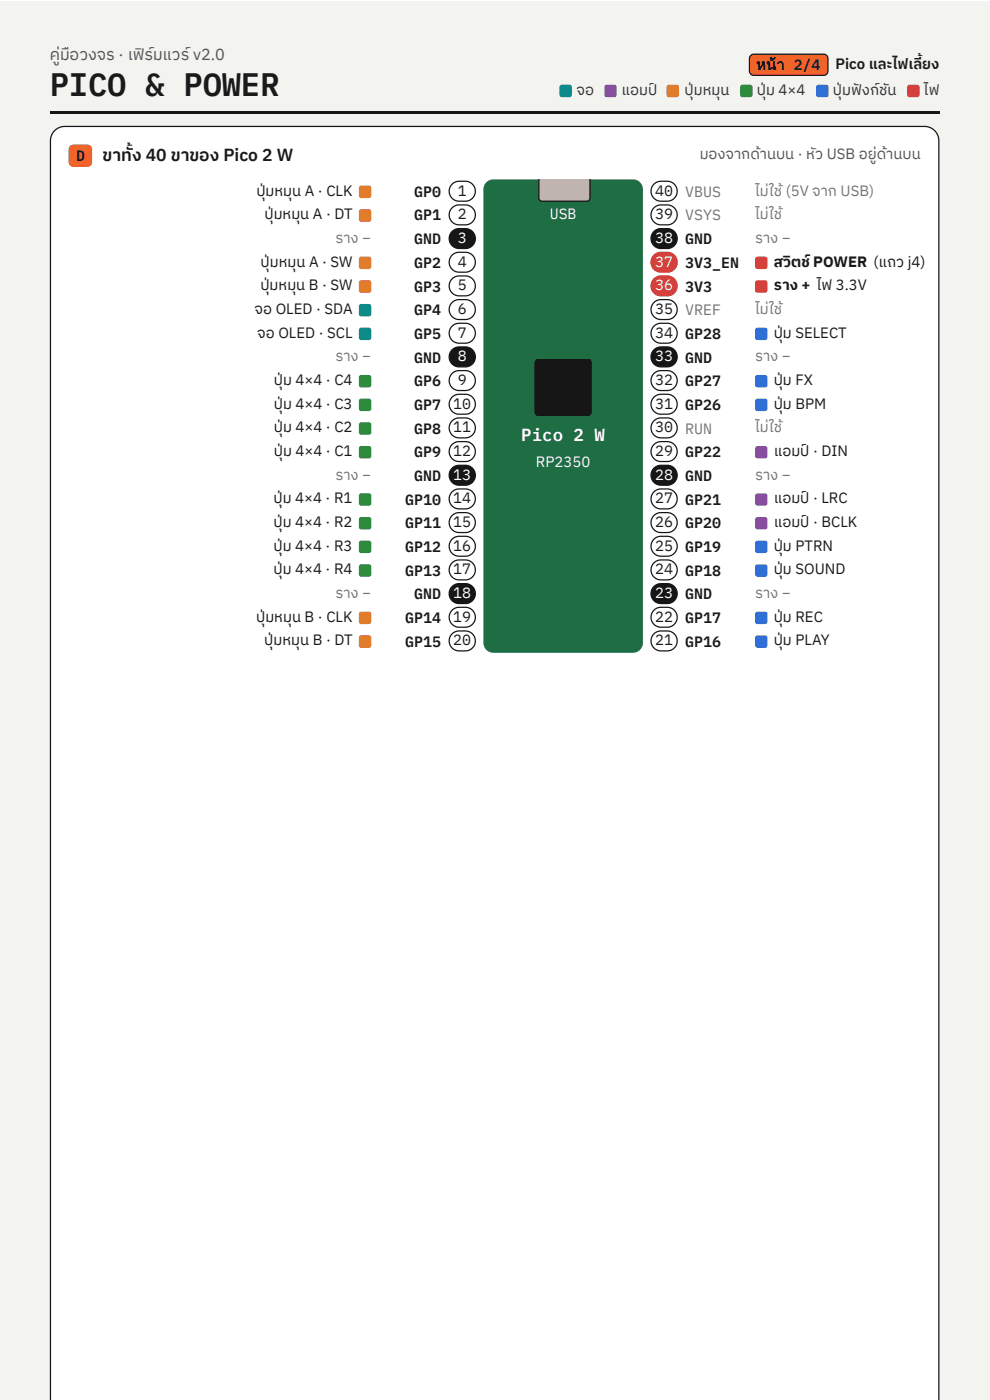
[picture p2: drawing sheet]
<svg xmlns="http://www.w3.org/2000/svg" width="210mm" height="297mm" viewBox="0 0 210 297" stroke-linecap="round" stroke-linejoin="round" font-family="sans-serif">
<path d="M0 .3h210.1v297.1h-210.1z" fill="#f3f3f0"/>
<path d="M10.6 23.5h188.9v.6h-188.9z" fill="#161616"/>
<path d="M159.4 11.8l.7-.3h14.8a.93 .93 0 0 1 .9 .9v2.7a.93 .93 0 0 1-.9 .9h-14.8a.93 .93 0 0 1-1-.9v-2.7z" fill="#f0642a"/>
<path d="M159.4 11.8l.7-.3h14.8a.93 .93 0 0 1 .9 .9v2.7a.93 .93 0 0 1-.9 .9h-14.8a.93 .93 0 0 1-1-.9v-2.7z" fill="none" stroke="#161616" stroke-width=".26"/>
<path d="M119 18.1l.3-.1h1.6l.4 .1 .1 .4v1.6l-.1 .4-.4 .1h-1.6l-.3-.1-.2-.4v-1.6z" fill="#0e8a8a"/>
<path d="M128.5 18.1l.4-.1h1.5l.4 .1 .2 .4v1.6l-.2 .4-.4 .1h-1.5l-.4-.1-.2-.4v-1.6z" fill="#7a4fd0"/>
<path d="M141.7 18.1l.4-.1h1.6l.3 .1 .2 .4v1.6l-.2 .4-.3 .1h-1.6l-.4-.1-.1-.4v-1.6z" fill="#e07a1f"/>
<path d="M157.3 18.1l.4-.1h1.6l.4 .1 .1 .4v1.6l-.1 .4-.4 .1h-1.6l-.4-.1-.1-.4v-1.6z" fill="#2e8b3e"/>
<path d="M173.5 18.1l.3-.1h1.6l.4 .1 .1 .4v1.6l-.1 .4-.4 .1h-1.6l-.3-.1-.2-.4v-1.6z" fill="#2f6fd6"/>
<path d="M192.8 18.1l.3-.1h1.6l.4 .1 .2 .4v1.6l-.2 .4-.4 .1h-1.6l-.3-.1-.2-.4v-1.6z" fill="#d23b3b"/>
<path d="M11.6 27.7l1-.6 1.2-.2h182.5a3 3 0 0 1 3.1 3v267.5h-188.7v-267.5l.2-1.2z" fill="#fff"/>
<path d="M10.7 297.4v-267.5a3 3 0 0 1 3.1-3h182.5a3 3 0 0 1 3.1 3v267.5" fill="none" stroke="#161616" stroke-width=".26"/>
<path d="M14.9 31l.7-.3h2.9a1.06 1.06 0 0 1 1.1 1.1v2.6a1.06 1.06 0 0 1-1.1 1.1h-2.9a1.06 1.06 0 0 1-1-1.1v-2.6z" fill="#f0642a"/>
<path d="M76.4 39.6l.3-.2h1.6l.4 .2 .1 .4v1.5l-.1 .4-.4 .2h-1.6l-.3-.2-.2-.4v-1.5z" fill="#e07a1f"/>
<path d="M96 39.1a2.12 2.12 0 0 1 1.5-.6h1.3a2.12 2.12 0 0 1 2.1 2.1 2.12 2.12 0 0 1-2.1 2.1h-1.3a2.12 2.12 0 0 1-2-1.3 2.12 2.12 0 0 1 .5-2.3z" fill="#fff"/>
<path d="M96 39.1a2.12 2.12 0 0 1 1.5-.6h1.3a2.12 2.12 0 0 1 2.1 2.1 2.12 2.12 0 0 1-2.1 2.1h-1.3a2.12 2.12 0 0 1-2-1.3 2.12 2.12 0 0 1 .5-2.3z" fill="none" stroke="#161616" stroke-width=".26"/>
<path d="M138.9 39.1a2.12 2.12 0 0 1 1.5-.6h1.3a2.12 2.12 0 0 1 2.1 2.1 2.12 2.12 0 0 1-2.1 2.1h-1.3a2.12 2.12 0 0 1-2-1.3 2.12 2.12 0 0 1 .5-2.3z" fill="#fff"/>
<path d="M138.9 39.1a2.12 2.12 0 0 1 1.5-.6h1.3a2.12 2.12 0 0 1 2.1 2.1 2.12 2.12 0 0 1-2.1 2.1h-1.3a2.12 2.12 0 0 1-2-1.3 2.12 2.12 0 0 1 .5-2.3z" fill="none" stroke="#161616" stroke-width=".26"/>
<path d="M76.4 44.6l.3-.2h1.6l.4 .2 .1 .4v1.6l-.1 .3-.4 .2h-1.6l-.3-.2-.2-.3v-1.6z" fill="#e07a1f"/>
<path d="M96 44.1a2.12 2.12 0 0 1 1.5-.6h1.3a2.12 2.12 0 0 1 2.1 2.1 2.12 2.12 0 0 1-2.1 2.2h-1.3a2.12 2.12 0 0 1-2-1.3 2.12 2.12 0 0 1 .5-2.4z" fill="#fff"/>
<path d="M96 44.1a2.12 2.12 0 0 1 1.5-.6h1.3a2.12 2.12 0 0 1 2.1 2.1 2.12 2.12 0 0 1-2.1 2.2h-1.3a2.12 2.12 0 0 1-2-1.3 2.12 2.12 0 0 1 .5-2.4z" fill="none" stroke="#161616" stroke-width=".26"/>
<path d="M138.9 44.1a2.12 2.12 0 0 1 1.5-.6h1.3a2.12 2.12 0 0 1 2.1 2.1 2.12 2.12 0 0 1-2.1 2.2h-1.3a2.12 2.12 0 0 1-2-1.3 2.12 2.12 0 0 1 .5-2.4z" fill="#fff"/>
<path d="M138.9 44.1a2.12 2.12 0 0 1 1.5-.6h1.3a2.12 2.12 0 0 1 2.1 2.1 2.12 2.12 0 0 1-2.1 2.2h-1.3a2.12 2.12 0 0 1-2-1.3 2.12 2.12 0 0 1 .5-2.4z" fill="none" stroke="#161616" stroke-width=".26"/>
<path d="M96 49.2a2.12 2.12 0 0 1 1.5-.6h1.3a2.12 2.12 0 0 1 2.1 2.1 2.12 2.12 0 0 1-2.1 2.1h-1.3a2.12 2.12 0 0 1-2-1.3 2.12 2.12 0 0 1 .5-2.3z" fill="#161616"/>
<path d="M96 49.2a2.12 2.12 0 0 1 1.5-.6h1.3a2.12 2.12 0 0 1 2.1 2.1 2.12 2.12 0 0 1-2.1 2.1h-1.3a2.12 2.12 0 0 1-2-1.3 2.12 2.12 0 0 1 .5-2.3z" fill="none" stroke="#161616" stroke-width=".26"/>
<path d="M138.9 49.2a2.12 2.12 0 0 1 1.5-.6h1.3a2.12 2.12 0 0 1 2.1 2.1 2.12 2.12 0 0 1-2.1 2.1h-1.3a2.12 2.12 0 0 1-2-1.3 2.12 2.12 0 0 1 .5-2.3z" fill="#161616"/>
<path d="M138.9 49.2a2.12 2.12 0 0 1 1.5-.6h1.3a2.12 2.12 0 0 1 2.1 2.1 2.12 2.12 0 0 1-2.1 2.1h-1.3a2.12 2.12 0 0 1-2-1.3 2.12 2.12 0 0 1 .5-2.3z" fill="none" stroke="#161616" stroke-width=".26"/>
<path d="M76.4 54.7l.3-.2h1.6l.4 .2 .1 .3v1.6l-.1 .4-.4 .1h-1.6l-.3-.1-.2-.4v-1.6z" fill="#e07a1f"/>
<path d="M96 54.2a2.12 2.12 0 0 1 1.5-.6h1.3a2.12 2.12 0 0 1 2.1 2.1 2.12 2.12 0 0 1-2.1 2.1h-1.3a2.12 2.12 0 0 1-2-1.3 2.12 2.12 0 0 1 .5-2.3z" fill="#fff"/>
<path d="M96 54.2a2.12 2.12 0 0 1 1.5-.6h1.3a2.12 2.12 0 0 1 2.1 2.1 2.12 2.12 0 0 1-2.1 2.1h-1.3a2.12 2.12 0 0 1-2-1.3 2.12 2.12 0 0 1 .5-2.3z" fill="none" stroke="#161616" stroke-width=".26"/>
<path d="M138.9 54.2a2.12 2.12 0 0 1 1.5-.6h1.3a2.12 2.12 0 0 1 2.1 2.1 2.12 2.12 0 0 1-2.1 2.1h-1.3a2.12 2.12 0 0 1-2-1.3 2.12 2.12 0 0 1 .5-2.3z" fill="#d23b3b"/>
<path d="M138.9 54.2a2.12 2.12 0 0 1 1.5-.6h1.3a2.12 2.12 0 0 1 2.1 2.1 2.12 2.12 0 0 1-2.1 2.1h-1.3a2.12 2.12 0 0 1-2-1.3 2.12 2.12 0 0 1 .5-2.3z" fill="none" stroke="#d23b3b" stroke-width=".26"/>
<path d="M160.5 54.7l.4-.2h1.6l.3 .2 .2 .3v1.6l-.2 .4-.3 .1h-1.6l-.4-.1-.2-.4v-1.6z" fill="#d23b3b"/>
<path d="M76.4 59.7l.3-.2h1.6l.4 .2 .1 .4v1.5l-.1 .4-.4 .2h-1.6l-.3-.2-.2-.4v-1.5z" fill="#e07a1f"/>
<path d="M96 59.2a2.12 2.12 0 0 1 1.5-.6h1.3a2.12 2.12 0 0 1 2.1 2.1 2.12 2.12 0 0 1-2.1 2.1h-1.3a2.12 2.12 0 0 1-2-1.3 2.12 2.12 0 0 1 .5-2.3z" fill="#fff"/>
<path d="M96 59.2a2.12 2.12 0 0 1 1.5-.6h1.3a2.12 2.12 0 0 1 2.1 2.1 2.12 2.12 0 0 1-2.1 2.1h-1.3a2.12 2.12 0 0 1-2-1.3 2.12 2.12 0 0 1 .5-2.3z" fill="none" stroke="#161616" stroke-width=".26"/>
<path d="M138.9 59.2a2.12 2.12 0 0 1 1.5-.6h1.3a2.12 2.12 0 0 1 2.1 2.1 2.12 2.12 0 0 1-2.1 2.1h-1.3a2.12 2.12 0 0 1-2-1.3 2.12 2.12 0 0 1 .5-2.3z" fill="#d23b3b"/>
<path d="M138.9 59.2a2.12 2.12 0 0 1 1.5-.6h1.3a2.12 2.12 0 0 1 2.1 2.1 2.12 2.12 0 0 1-2.1 2.1h-1.3a2.12 2.12 0 0 1-2-1.3 2.12 2.12 0 0 1 .5-2.3z" fill="none" stroke="#d23b3b" stroke-width=".26"/>
<path d="M160.5 59.7l.4-.2h1.6l.3 .2 .2 .4v1.5l-.2 .4-.3 .2h-1.6l-.4-.2-.2-.4v-1.5z" fill="#d23b3b"/>
<path d="M76.4 64.7l.3-.1h1.6l.4 .1 .1 .4v1.6l-.1 .3-.4 .2h-1.6l-.3-.2-.2-.3v-1.6z" fill="#0e8a8a"/>
<path d="M96 64.3a2.12 2.12 0 0 1 1.5-.7h1.3a2.12 2.12 0 0 1 2.1 2.1 2.12 2.12 0 0 1-2.1 2.2h-1.3a2.12 2.12 0 0 1-2-1.3 2.12 2.12 0 0 1 .5-2.3z" fill="#fff"/>
<path d="M96 64.3a2.12 2.12 0 0 1 1.5-.7h1.3a2.12 2.12 0 0 1 2.1 2.1 2.12 2.12 0 0 1-2.1 2.2h-1.3a2.12 2.12 0 0 1-2-1.3 2.12 2.12 0 0 1 .5-2.3z" fill="none" stroke="#161616" stroke-width=".26"/>
<path d="M138.9 64.3a2.12 2.12 0 0 1 1.5-.7h1.3a2.12 2.12 0 0 1 2.1 2.1 2.12 2.12 0 0 1-2.1 2.2h-1.3a2.12 2.12 0 0 1-2-1.3 2.12 2.12 0 0 1 .5-2.3z" fill="#fff"/>
<path d="M138.9 64.3a2.12 2.12 0 0 1 1.5-.7h1.3a2.12 2.12 0 0 1 2.1 2.1 2.12 2.12 0 0 1-2.1 2.2h-1.3a2.12 2.12 0 0 1-2-1.3 2.12 2.12 0 0 1 .5-2.3z" fill="none" stroke="#161616" stroke-width=".26"/>
<path d="M76.4 69.7l.3-.1h1.6l.4 .1 .1 .4v1.6l-.1 .4-.4 .1h-1.6l-.3-.1-.2-.4v-1.6z" fill="#0e8a8a"/>
<path d="M96 69.3a2.12 2.12 0 0 1 1.5-.6h1.3a2.12 2.12 0 0 1 2.1 2.1 2.12 2.12 0 0 1-2.1 2.1h-1.3a2.12 2.12 0 0 1-2-1.3 2.12 2.12 0 0 1 .5-2.3z" fill="#fff"/>
<path d="M96 69.3a2.12 2.12 0 0 1 1.5-.6h1.3a2.12 2.12 0 0 1 2.1 2.1 2.12 2.12 0 0 1-2.1 2.1h-1.3a2.12 2.12 0 0 1-2-1.3 2.12 2.12 0 0 1 .5-2.3z" fill="none" stroke="#161616" stroke-width=".26"/>
<path d="M138.9 69.3a2.12 2.12 0 0 1 1.5-.6h1.3a2.12 2.12 0 0 1 2.1 2.1 2.12 2.12 0 0 1-2.1 2.1h-1.3a2.12 2.12 0 0 1-2-1.3 2.12 2.12 0 0 1 .5-2.3z" fill="#fff"/>
<path d="M138.9 69.3a2.12 2.12 0 0 1 1.5-.6h1.3a2.12 2.12 0 0 1 2.1 2.1 2.12 2.12 0 0 1-2.1 2.1h-1.3a2.12 2.12 0 0 1-2-1.3 2.12 2.12 0 0 1 .5-2.3z" fill="none" stroke="#161616" stroke-width=".26"/>
<path d="M160.5 69.7l.4-.1h1.6l.3 .1 .2 .4v1.6l-.2 .4-.3 .1h-1.6l-.4-.1-.2-.4v-1.6z" fill="#2f6fd6"/>
<path d="M96 74.3a2.12 2.12 0 0 1 1.5-.6h1.3a2.12 2.12 0 0 1 2.1 2.1 2.12 2.12 0 0 1-2.1 2.1h-1.3a2.12 2.12 0 0 1-2-1.3 2.12 2.12 0 0 1 .5-2.3z" fill="#161616"/>
<path d="M96 74.3a2.12 2.12 0 0 1 1.5-.6h1.3a2.12 2.12 0 0 1 2.1 2.1 2.12 2.12 0 0 1-2.1 2.1h-1.3a2.12 2.12 0 0 1-2-1.3 2.12 2.12 0 0 1 .5-2.3z" fill="none" stroke="#161616" stroke-width=".26"/>
<path d="M138.9 74.3a2.12 2.12 0 0 1 1.5-.6h1.3a2.12 2.12 0 0 1 2.1 2.1 2.12 2.12 0 0 1-2.1 2.1h-1.3a2.12 2.12 0 0 1-2-1.3 2.12 2.12 0 0 1 .5-2.3z" fill="#161616"/>
<path d="M138.9 74.3a2.12 2.12 0 0 1 1.5-.6h1.3a2.12 2.12 0 0 1 2.1 2.1 2.12 2.12 0 0 1-2.1 2.1h-1.3a2.12 2.12 0 0 1-2-1.3 2.12 2.12 0 0 1 .5-2.3z" fill="none" stroke="#161616" stroke-width=".26"/>
<path d="M76.4 79.8l.3-.2h1.6l.4 .2 .1 .4v1.6l-.1 .3-.4 .2h-1.6l-.3-.2-.2-.3v-1.6z" fill="#2e8b3e"/>
<path d="M96 79.3a2.12 2.12 0 0 1 1.5-.6h1.3a2.12 2.12 0 0 1 2.1 2.1 2.12 2.12 0 0 1-2.1 2.1h-1.3a2.12 2.12 0 0 1-2-1.3 2.12 2.12 0 0 1 .5-2.3z" fill="#fff"/>
<path d="M96 79.3a2.12 2.12 0 0 1 1.5-.6h1.3a2.12 2.12 0 0 1 2.1 2.1 2.12 2.12 0 0 1-2.1 2.1h-1.3a2.12 2.12 0 0 1-2-1.3 2.12 2.12 0 0 1 .5-2.3z" fill="none" stroke="#161616" stroke-width=".26"/>
<path d="M138.9 79.3a2.12 2.12 0 0 1 1.5-.6h1.3a2.12 2.12 0 0 1 2.1 2.1 2.12 2.12 0 0 1-2.1 2.1h-1.3a2.12 2.12 0 0 1-2-1.3 2.12 2.12 0 0 1 .5-2.3z" fill="#fff"/>
<path d="M138.9 79.3a2.12 2.12 0 0 1 1.5-.6h1.3a2.12 2.12 0 0 1 2.1 2.1 2.12 2.12 0 0 1-2.1 2.1h-1.3a2.12 2.12 0 0 1-2-1.3 2.12 2.12 0 0 1 .5-2.3z" fill="none" stroke="#161616" stroke-width=".26"/>
<path d="M160.5 79.8l.4-.2h1.6l.3 .2 .2 .4v1.6l-.2 .3-.3 .2h-1.6l-.4-.2-.2-.3v-1.6z" fill="#2f6fd6"/>
<path d="M76.4 84.8l.3-.1h1.6l.4 .1 .1 .4v1.6l-.1 .4-.4 .1h-1.6l-.3-.1-.2-.4v-1.6z" fill="#2e8b3e"/>
<path d="M96 84.4a2.12 2.12 0 0 1 1.5-.7h1.3a2.12 2.12 0 0 1 2.1 2.2 2.12 2.12 0 0 1-2.1 2.1h-1.3a2.12 2.12 0 0 1-2-1.3 2.12 2.12 0 0 1 .5-2.3z" fill="#fff"/>
<path d="M96 84.4a2.12 2.12 0 0 1 1.5-.7h1.3a2.12 2.12 0 0 1 2.1 2.2 2.12 2.12 0 0 1-2.1 2.1h-1.3a2.12 2.12 0 0 1-2-1.3 2.12 2.12 0 0 1 .5-2.3z" fill="none" stroke="#161616" stroke-width=".26"/>
<path d="M138.9 84.4a2.12 2.12 0 0 1 1.5-.7h1.3a2.12 2.12 0 0 1 2.1 2.2 2.12 2.12 0 0 1-2.1 2.1h-1.3a2.12 2.12 0 0 1-2-1.3 2.12 2.12 0 0 1 .5-2.3z" fill="#fff"/>
<path d="M138.9 84.4a2.12 2.12 0 0 1 1.5-.7h1.3a2.12 2.12 0 0 1 2.1 2.2 2.12 2.12 0 0 1-2.1 2.1h-1.3a2.12 2.12 0 0 1-2-1.3 2.12 2.12 0 0 1 .5-2.3z" fill="none" stroke="#161616" stroke-width=".26"/>
<path d="M160.5 84.8l.4-.1h1.6l.3 .1 .2 .4v1.6l-.2 .4-.3 .1h-1.6l-.4-.1-.2-.4v-1.6z" fill="#2f6fd6"/>
<path d="M76.4 89.8l.3-.1h1.6l.4 .1 .1 .4v1.6l-.1 .4-.4 .1h-1.6l-.3-.1-.2-.4v-1.6z" fill="#2e8b3e"/>
<path d="M96 89.4a2.12 2.12 0 0 1 1.5-.6h1.3a2.12 2.12 0 0 1 2.1 2.1 2.12 2.12 0 0 1-2.1 2.1h-1.3a2.12 2.12 0 0 1-2-1.3 2.12 2.12 0 0 1 .5-2.3z" fill="#fff"/>
<path d="M96 89.4a2.12 2.12 0 0 1 1.5-.6h1.3a2.12 2.12 0 0 1 2.1 2.1 2.12 2.12 0 0 1-2.1 2.1h-1.3a2.12 2.12 0 0 1-2-1.3 2.12 2.12 0 0 1 .5-2.3z" fill="none" stroke="#161616" stroke-width=".26"/>
<path d="M138.9 89.4a2.12 2.12 0 0 1 1.5-.6h1.3a2.12 2.12 0 0 1 2.1 2.1 2.12 2.12 0 0 1-2.1 2.1h-1.3a2.12 2.12 0 0 1-2-1.3 2.12 2.12 0 0 1 .5-2.3z" fill="#fff"/>
<path d="M138.9 89.4a2.12 2.12 0 0 1 1.5-.6h1.3a2.12 2.12 0 0 1 2.1 2.1 2.12 2.12 0 0 1-2.1 2.1h-1.3a2.12 2.12 0 0 1-2-1.3 2.12 2.12 0 0 1 .5-2.3z" fill="none" stroke="#161616" stroke-width=".26"/>
<path d="M76.4 94.9l.3-.2h1.6l.4 .2 .1 .3v1.6l-.1 .4-.4 .2h-1.6l-.3-.2-.2-.4v-1.6z" fill="#2e8b3e"/>
<path d="M96 94.4a2.12 2.12 0 0 1 1.5-.6h1.3a2.12 2.12 0 0 1 2.1 2.1 2.12 2.12 0 0 1-2.1 2.1h-1.3a2.12 2.12 0 0 1-2-1.3 2.12 2.12 0 0 1 .5-2.3z" fill="#fff"/>
<path d="M96 94.4a2.12 2.12 0 0 1 1.5-.6h1.3a2.12 2.12 0 0 1 2.1 2.1 2.12 2.12 0 0 1-2.1 2.1h-1.3a2.12 2.12 0 0 1-2-1.3 2.12 2.12 0 0 1 .5-2.3z" fill="none" stroke="#161616" stroke-width=".26"/>
<path d="M138.9 94.4a2.12 2.12 0 0 1 1.5-.6h1.3a2.12 2.12 0 0 1 2.1 2.1 2.12 2.12 0 0 1-2.1 2.1h-1.3a2.12 2.12 0 0 1-2-1.3 2.12 2.12 0 0 1 .5-2.3z" fill="#fff"/>
<path d="M138.9 94.4a2.12 2.12 0 0 1 1.5-.6h1.3a2.12 2.12 0 0 1 2.1 2.1 2.12 2.12 0 0 1-2.1 2.1h-1.3a2.12 2.12 0 0 1-2-1.3 2.12 2.12 0 0 1 .5-2.3z" fill="none" stroke="#161616" stroke-width=".26"/>
<path d="M160.5 94.9l.4-.2h1.6l.3 .2 .2 .3v1.6l-.2 .4-.3 .2h-1.6l-.4-.2-.2-.4v-1.6z" fill="#7a4fd0"/>
<path d="M96 99.4a2.12 2.12 0 0 1 1.5-.6h1.3a2.12 2.12 0 0 1 2.1 2.1 2.12 2.12 0 0 1-2.1 2.2h-1.3a2.12 2.12 0 0 1-2-1.4 2.12 2.12 0 0 1 .5-2.3z" fill="#161616"/>
<path d="M96 99.4a2.12 2.12 0 0 1 1.5-.6h1.3a2.12 2.12 0 0 1 2.1 2.1 2.12 2.12 0 0 1-2.1 2.2h-1.3a2.12 2.12 0 0 1-2-1.4 2.12 2.12 0 0 1 .5-2.3z" fill="none" stroke="#161616" stroke-width=".26"/>
<path d="M138.9 99.4a2.12 2.12 0 0 1 1.5-.6h1.3a2.12 2.12 0 0 1 2.1 2.1 2.12 2.12 0 0 1-2.1 2.2h-1.3a2.12 2.12 0 0 1-2-1.4 2.12 2.12 0 0 1 .5-2.3z" fill="#161616"/>
<path d="M138.9 99.4a2.12 2.12 0 0 1 1.5-.6h1.3a2.12 2.12 0 0 1 2.1 2.1 2.12 2.12 0 0 1-2.1 2.2h-1.3a2.12 2.12 0 0 1-2-1.4 2.12 2.12 0 0 1 .5-2.3z" fill="none" stroke="#161616" stroke-width=".26"/>
<path d="M76.4 104.9l.3-.1h1.6l.4 .1 .1 .4v1.6l-.1 .4-.4 .1h-1.6l-.3-.1-.2-.4v-1.6z" fill="#2e8b3e"/>
<path d="M96 104.5a2.12 2.12 0 0 1 1.5-.7h1.3a2.12 2.12 0 0 1 2.1 2.2 2.12 2.12 0 0 1-2.1 2.1h-1.3a2.12 2.12 0 0 1-2-1.3 2.12 2.12 0 0 1 .5-2.3z" fill="#fff"/>
<path d="M96 104.5a2.12 2.12 0 0 1 1.5-.7h1.3a2.12 2.12 0 0 1 2.1 2.2 2.12 2.12 0 0 1-2.1 2.1h-1.3a2.12 2.12 0 0 1-2-1.3 2.12 2.12 0 0 1 .5-2.3z" fill="none" stroke="#161616" stroke-width=".26"/>
<path d="M138.9 104.5a2.12 2.12 0 0 1 1.5-.7h1.3a2.12 2.12 0 0 1 2.1 2.2 2.12 2.12 0 0 1-2.1 2.1h-1.3a2.12 2.12 0 0 1-2-1.3 2.12 2.12 0 0 1 .5-2.3z" fill="#fff"/>
<path d="M138.9 104.5a2.12 2.12 0 0 1 1.5-.7h1.3a2.12 2.12 0 0 1 2.1 2.2 2.12 2.12 0 0 1-2.1 2.1h-1.3a2.12 2.12 0 0 1-2-1.3 2.12 2.12 0 0 1 .5-2.3z" fill="none" stroke="#161616" stroke-width=".26"/>
<path d="M160.5 104.9l.4-.1h1.6l.3 .1 .2 .4v1.6l-.2 .4-.3 .1h-1.6l-.4-.1-.2-.4v-1.6z" fill="#7a4fd0"/>
<path d="M76.4 110l.3-.2h1.6l.4 .2 .1 .3v1.6l-.1 .4-.4 .1h-1.6l-.3-.1-.2-.4v-1.6z" fill="#2e8b3e"/>
<path d="M96 109.5a2.12 2.12 0 0 1 1.5-.6h1.3a2.12 2.12 0 0 1 2.1 2.1 2.12 2.12 0 0 1-2.1 2.1h-1.3a2.12 2.12 0 0 1-2-1.3 2.12 2.12 0 0 1 .5-2.3z" fill="#fff"/>
<path d="M96 109.5a2.12 2.12 0 0 1 1.5-.6h1.3a2.12 2.12 0 0 1 2.1 2.1 2.12 2.12 0 0 1-2.1 2.1h-1.3a2.12 2.12 0 0 1-2-1.3 2.12 2.12 0 0 1 .5-2.3z" fill="none" stroke="#161616" stroke-width=".26"/>
<path d="M138.9 109.5a2.12 2.12 0 0 1 1.5-.6h1.3a2.12 2.12 0 0 1 2.1 2.1 2.12 2.12 0 0 1-2.1 2.1h-1.3a2.12 2.12 0 0 1-2-1.3 2.12 2.12 0 0 1 .5-2.3z" fill="#fff"/>
<path d="M138.9 109.5a2.12 2.12 0 0 1 1.5-.6h1.3a2.12 2.12 0 0 1 2.1 2.1 2.12 2.12 0 0 1-2.1 2.1h-1.3a2.12 2.12 0 0 1-2-1.3 2.12 2.12 0 0 1 .5-2.3z" fill="none" stroke="#161616" stroke-width=".26"/>
<path d="M160.5 110l.4-.2h1.6l.3 .2 .2 .3v1.6l-.2 .4-.3 .1h-1.6l-.4-.1-.2-.4v-1.6z" fill="#7a4fd0"/>
<path d="M76.4 115l.3-.2h1.6l.4 .2 .1 .4v1.5l-.1 .4-.4 .2h-1.6l-.3-.2-.2-.4v-1.5z" fill="#2e8b3e"/>
<path d="M96 114.5a2.12 2.12 0 0 1 1.5-.6h1.3a2.12 2.12 0 0 1 2.1 2.1 2.12 2.12 0 0 1-2.1 2.1h-1.3a2.12 2.12 0 0 1-2-1.3 2.12 2.12 0 0 1 .5-2.3z" fill="#fff"/>
<path d="M96 114.5a2.12 2.12 0 0 1 1.5-.6h1.3a2.12 2.12 0 0 1 2.1 2.1 2.12 2.12 0 0 1-2.1 2.1h-1.3a2.12 2.12 0 0 1-2-1.3 2.12 2.12 0 0 1 .5-2.3z" fill="none" stroke="#161616" stroke-width=".26"/>
<path d="M138.9 114.5a2.12 2.12 0 0 1 1.5-.6h1.3a2.12 2.12 0 0 1 2.1 2.1 2.12 2.12 0 0 1-2.1 2.1h-1.3a2.12 2.12 0 0 1-2-1.3 2.12 2.12 0 0 1 .5-2.3z" fill="#fff"/>
<path d="M138.9 114.5a2.12 2.12 0 0 1 1.5-.6h1.3a2.12 2.12 0 0 1 2.1 2.1 2.12 2.12 0 0 1-2.1 2.1h-1.3a2.12 2.12 0 0 1-2-1.3 2.12 2.12 0 0 1 .5-2.3z" fill="none" stroke="#161616" stroke-width=".26"/>
<path d="M160.5 115l.4-.2h1.6l.3 .2 .2 .4v1.5l-.2 .4-.3 .2h-1.6l-.4-.2-.2-.4v-1.5z" fill="#2f6fd6"/>
<path d="M76.4 120l.3-.1h1.6l.4 .1 .1 .4v1.6l-.1 .3-.4 .2h-1.6l-.3-.2-.2-.3v-1.6z" fill="#2e8b3e"/>
<path d="M96 119.6a2.12 2.12 0 0 1 1.5-.7h1.3a2.12 2.12 0 0 1 2.1 2.1 2.12 2.12 0 0 1-2.1 2.2h-1.3a2.12 2.12 0 0 1-2-1.3 2.12 2.12 0 0 1 .5-2.3z" fill="#fff"/>
<path d="M96 119.6a2.12 2.12 0 0 1 1.5-.7h1.3a2.12 2.12 0 0 1 2.1 2.1 2.12 2.12 0 0 1-2.1 2.2h-1.3a2.12 2.12 0 0 1-2-1.3 2.12 2.12 0 0 1 .5-2.3z" fill="none" stroke="#161616" stroke-width=".26"/>
<path d="M138.9 119.6a2.12 2.12 0 0 1 1.5-.7h1.3a2.12 2.12 0 0 1 2.1 2.1 2.12 2.12 0 0 1-2.1 2.2h-1.3a2.12 2.12 0 0 1-2-1.3 2.12 2.12 0 0 1 .5-2.3z" fill="#fff"/>
<path d="M138.9 119.6a2.12 2.12 0 0 1 1.5-.7h1.3a2.12 2.12 0 0 1 2.1 2.1 2.12 2.12 0 0 1-2.1 2.2h-1.3a2.12 2.12 0 0 1-2-1.3 2.12 2.12 0 0 1 .5-2.3z" fill="none" stroke="#161616" stroke-width=".26"/>
<path d="M160.5 120l.4-.1h1.6l.3 .1 .2 .4v1.6l-.2 .3-.3 .2h-1.6l-.4-.2-.2-.3v-1.6z" fill="#2f6fd6"/>
<path d="M96 124.6a2.12 2.12 0 0 1 1.5-.6h1.3a2.12 2.12 0 0 1 2.1 2.1 2.12 2.12 0 0 1-2.1 2.1h-1.3a2.12 2.12 0 0 1-2-1.3 2.12 2.12 0 0 1 .5-2.3z" fill="#161616"/>
<path d="M96 124.6a2.12 2.12 0 0 1 1.5-.6h1.3a2.12 2.12 0 0 1 2.1 2.1 2.12 2.12 0 0 1-2.1 2.1h-1.3a2.12 2.12 0 0 1-2-1.3 2.12 2.12 0 0 1 .5-2.3z" fill="none" stroke="#161616" stroke-width=".26"/>
<path d="M138.9 124.6a2.12 2.12 0 0 1 1.5-.6h1.3a2.12 2.12 0 0 1 2.1 2.1 2.12 2.12 0 0 1-2.1 2.1h-1.3a2.12 2.12 0 0 1-2-1.3 2.12 2.12 0 0 1 .5-2.3z" fill="#161616"/>
<path d="M138.9 124.6a2.12 2.12 0 0 1 1.5-.6h1.3a2.12 2.12 0 0 1 2.1 2.1 2.12 2.12 0 0 1-2.1 2.1h-1.3a2.12 2.12 0 0 1-2-1.3 2.12 2.12 0 0 1 .5-2.3z" fill="none" stroke="#161616" stroke-width=".26"/>
<path d="M76.4 130.1l.3-.2h1.6l.4 .2 .1 .3v1.6l-.1 .4-.4 .2h-1.6l-.3-.2-.2-.4v-1.6z" fill="#e07a1f"/>
<path d="M96 129.6a2.12 2.12 0 0 1 1.5-.6h1.3a2.12 2.12 0 0 1 2.1 2.1 2.12 2.12 0 0 1-2.1 2.1h-1.3a2.12 2.12 0 0 1-2-1.3 2.12 2.12 0 0 1 .5-2.3z" fill="#fff"/>
<path d="M96 129.6a2.12 2.12 0 0 1 1.5-.6h1.3a2.12 2.12 0 0 1 2.1 2.1 2.12 2.12 0 0 1-2.1 2.1h-1.3a2.12 2.12 0 0 1-2-1.3 2.12 2.12 0 0 1 .5-2.3z" fill="none" stroke="#161616" stroke-width=".26"/>
<path d="M138.9 129.6a2.12 2.12 0 0 1 1.5-.6h1.3a2.12 2.12 0 0 1 2.1 2.1 2.12 2.12 0 0 1-2.1 2.1h-1.3a2.12 2.12 0 0 1-2-1.3 2.12 2.12 0 0 1 .5-2.3z" fill="#fff"/>
<path d="M138.9 129.6a2.12 2.12 0 0 1 1.5-.6h1.3a2.12 2.12 0 0 1 2.1 2.1 2.12 2.12 0 0 1-2.1 2.1h-1.3a2.12 2.12 0 0 1-2-1.3 2.12 2.12 0 0 1 .5-2.3z" fill="none" stroke="#161616" stroke-width=".26"/>
<path d="M160.5 130.1l.4-.2h1.6l.3 .2 .2 .3v1.6l-.2 .4-.3 .2h-1.6l-.4-.2-.2-.4v-1.6z" fill="#2f6fd6"/>
<path d="M76.4 135.1l.3-.2h1.6l.4 .2 .1 .4v1.6l-.1 .3-.4 .2h-1.6l-.3-.2-.2-.3v-1.6z" fill="#e07a1f"/>
<path d="M96 134.6a2.12 2.12 0 0 1 1.5-.6h1.3a2.12 2.12 0 0 1 2.1 2.1 2.12 2.12 0 0 1-2.1 2.1h-1.3a2.12 2.12 0 0 1-2-1.3 2.12 2.12 0 0 1 .5-2.3z" fill="#fff"/>
<path d="M96 134.6a2.12 2.12 0 0 1 1.5-.6h1.3a2.12 2.12 0 0 1 2.1 2.1 2.12 2.12 0 0 1-2.1 2.1h-1.3a2.12 2.12 0 0 1-2-1.3 2.12 2.12 0 0 1 .5-2.3z" fill="none" stroke="#161616" stroke-width=".26"/>
<path d="M138.9 134.6a2.12 2.12 0 0 1 1.5-.6h1.3a2.12 2.12 0 0 1 2.1 2.1 2.12 2.12 0 0 1-2.1 2.1h-1.3a2.12 2.12 0 0 1-2-1.3 2.12 2.12 0 0 1 .5-2.3z" fill="#fff"/>
<path d="M138.9 134.6a2.12 2.12 0 0 1 1.5-.6h1.3a2.12 2.12 0 0 1 2.1 2.1 2.12 2.12 0 0 1-2.1 2.1h-1.3a2.12 2.12 0 0 1-2-1.3 2.12 2.12 0 0 1 .5-2.3z" fill="none" stroke="#161616" stroke-width=".26"/>
<path d="M160.5 135.1l.4-.2h1.6l.3 .2 .2 .4v1.6l-.2 .3-.3 .2h-1.6l-.4-.2-.2-.3v-1.6z" fill="#2f6fd6"/>
<path d="M103.3 38.7a2.12 2.12 0 0 1 1.5-.6h29.6a2.12 2.12 0 0 1 2.1 2.1v96.3a2.12 2.12 0 0 1-2.1 2.1h-29.6a2.12 2.12 0 0 1-2.1-2.1v-96.3a2.12 2.12 0 0 1 .6-1.5z" fill="#1f6e43"/>
<path d="M113.7 76.4l.6-.2h10.6a.79 .79 0 0 1 .8 .8v10.6a.79 .79 0 0 1-.8 .8h-10.6a.79 .79 0 0 1-.8-.8v-10.6z" fill="#161616"/>
<path d="M114.4 38.1h10.9v4a.66 .66 0 0 1-.7 .6h-9.5a.66 .66 0 0 1-.7-.6z" fill="#b9b6af"/>
<path d="M114.4 38.1v4a.66 .66 0 0 0 .7 .6h9.5a.66 .66 0 0 0 .7-.6v-4" fill="none" stroke="#161616" stroke-width=".26"/>
<text font-size="6.9" fill="#1a1a1a" x="10.6" y="20.4">PICO &amp; POWER</text>
<text font-size="3.7" fill="#1a1a1a" x="21.7" y="34.1">ขาทั้ ง 40 ขาของ Pico 2 W</text>
<text font-size="3.7" fill="#fff" x="110.7" y="93.7">Pico 2 W</text>
<text font-size="3.4" fill="#555" x="10.6" y="12.7">คู่ มื อวงจร · เฟิ ร์ มแวร์ v2.0</text>
<g font-size="3.2" fill="#1a1a1a">
<text x="160.6" y="14.8">หน้ า 2/4</text>
<text x="177.4" y="14.6">Pico และไฟเลี้ ยง</text>
<text x="54.4" y="41.5">ปุ่ มหมุ น A · CLK</text>
<text x="87.9" y="41.8">GP0</text>
<text x="97.2" y="41.5">1</text>
<text x="139.1" y="41.5">40</text>
<text x="56.2" y="46.6">ปุ่ มหมุ น A · DT</text>
<text x="87.9" y="46.8">GP1</text>
<text x="97.2" y="46.6">2</text>
<text x="139.1" y="46.6">39</text>
<text x="87.9" y="51.9">GND</text>
<text x="145.5" y="51.9">GND</text>
<text x="55.3" y="56.6">ปุ่ มหมุ น A · SW</text>
<text x="87.9" y="56.9">GP2</text>
<text x="97.2" y="56.6">4</text>
<text x="145.5" y="56.9">3V3_EN</text>
<text x="164.3" y="56.6">สวิ ตช์ POWER (แถว j4)</text>
<text x="55.3" y="61.6">ปุ่ มหมุ น B · SW</text>
<text x="87.9" y="61.9">GP3</text>
<text x="97.2" y="61.6">5</text>
<text x="145.5" y="61.9">3V3</text>
<text x="164.3" y="61.6">ราง + ไฟ 3.3V</text>
<text x="54.1" y="66.7">จอ OLED · SDA</text>
<text x="54.6" y="71.7">จอ OLED · SCL</text>
<text x="87.9" y="66.9">GP4</text>
<text x="87.9" y="72">GP5</text>
<text x="97.2" y="66.7">6</text>
<text x="97.2" y="71.7">7</text>
<text x="139.1" y="66.7">35</text>
<text x="139.1" y="71.7">34</text>
<text x="145.5" y="72">GP28</text>
<text x="164.3" y="71.7">ปุ่ ม SELECT</text>
<text x="87.9" y="77">GND</text>
<text x="145.5" y="77">GND</text>
<text x="58.2" y="81.8">ปุ่ ม 4×4 · C4</text>
<text x="87.9" y="82">GP6</text>
<text x="97.2" y="81.8">9</text>
<text x="139.1" y="81.8">32</text>
<text x="145.5" y="82">GP27</text>
<text x="164.3" y="81.8">ปุ่ ม FX</text>
<text x="58.2" y="86.8">ปุ่ ม 4×4 · C3</text>
<text x="87.9" y="87">GP7</text>
<text x="96.3" y="86.8">10</text>
<text x="139.1" y="86.8">31</text>
<text x="145.5" y="87">GP26</text>
<text x="164.3" y="86.8">ปุ่ ม BPM</text>
<text x="58.2" y="91.8">ปุ่ ม 4×4 · C2</text>
<text x="87.9" y="92.1">GP8</text>
<text x="96.3" y="91.8">11</text>
<text x="139.1" y="91.8">30</text>
<text x="58.2" y="96.8">ปุ่ ม 4×4 · C1</text>
<text x="87.9" y="97.1">GP9</text>
<text x="96.3" y="96.8">12</text>
<text x="139.1" y="96.8">29</text>
<text x="145.5" y="97.1">GP22</text>
<text x="164.3" y="96.8">แอมป์ · DIN</text>
<text x="58.1" y="106.9">ปุ่ ม 4×4 · R1</text>
<text x="86" y="107.2">GP10</text>
<text x="87.9" y="102.1">GND</text>
<text x="96.3" y="106.9">14</text>
<text x="139.1" y="106.9">27</text>
<text x="145.5" y="102.1">GND</text>
<text x="145.5" y="107.2">GP21</text>
<text x="164.3" y="106.9">แอมป์ · LRC</text>
<text x="58.1" y="111.9">ปุ่ ม 4×4 · R2</text>
<text x="86" y="112.2">GP11</text>
<text x="96.3" y="111.9">15</text>
<text x="139.1" y="111.9">26</text>
<text x="145.5" y="112.2">GP20</text>
<text x="164.3" y="111.9">แอมป์ · BCLK</text>
<text x="58.1" y="116.9">ปุ่ ม 4×4 · R3</text>
<text x="86" y="117.2">GP12</text>
<text x="96.3" y="116.9">16</text>
<text x="139.1" y="116.9">25</text>
<text x="145.5" y="117.2">GP19</text>
<text x="164.3" y="116.9">ปุ่ ม PTRN</text>
<text x="58.1" y="122">ปุ่ ม 4×4 · R4</text>
<text x="86" y="122.2">GP13</text>
<text x="96.3" y="122">17</text>
<text x="139.1" y="122">24</text>
<text x="145.5" y="122.2">GP18</text>
<text x="164.3" y="122">ปุ่ ม SOUND</text>
<text x="87.9" y="127.3">GND</text>
<text x="145.5" y="127.3">GND</text>
<text x="54.4" y="132">ปุ่ มหมุ น B · CLK</text>
<text x="56.1" y="137.1">ปุ่ มหมุ น B · DT</text>
<text x="86" y="132.3">GP14</text>
<text x="86" y="137.3">GP15</text>
<text x="96.3" y="132">19</text>
<text x="96.3" y="137.1">20</text>
<text x="139.1" y="132">22</text>
<text x="139.1" y="137.1">21</text>
<text x="145.5" y="132.3">GP17</text>
<text x="145.5" y="137.3">GP16</text>
<text x="164.3" y="132">ปุ่ ม REC</text>
<text x="164.3" y="137.1">ปุ่ ม PLAY</text>
</g>
<g font-size="3.2" fill="#333">
<text x="122.4" y="20.1">จอ</text>
<text x="132" y="20.1">แอมป์</text>
<text x="145.4" y="20.1">ปุ่ มหมุ น</text>
<text x="160.7" y="20.1">ปุ่ ม 4×4</text>
<text x="176.9" y="20.1">ปุ่ มฟั งก์ ชั น</text>
<text x="196.2" y="20.1">ไฟ</text>
</g>
<text font-size="3.2" fill="#161616" x="16.1" y="34.1">D</text>
<text font-size="3.2" fill="#555" x="148.6" y="33.9">มองจากด้ านบน · หั ว USB อยู่ ด้ านบน</text>
<g font-size="3.2" fill="#767676">
<text x="145.5" y="41.8">VBUS</text>
<text x="160.3" y="41.5">ไม่ ใช้ (5V จาก USB)</text>
<text x="145.5" y="46.8">VSYS</text>
<text x="160.3" y="46.6">ไม่ ใช้</text>
<text x="71.2" y="51.6">ราง −</text>
<text x="160.3" y="51.6">ราง −</text>
<text x="145.5" y="66.9">VREF</text>
<text x="160.3" y="66.7">ไม่ ใช้</text>
<text x="71.2" y="76.7">ราง −</text>
<text x="160.3" y="76.7">ราง −</text>
<text x="145.5" y="92.1">RUN</text>
<text x="160.3" y="91.8">ไม่ ใช้</text>
<text x="71.2" y="101.9">ราง −</text>
<text x="160.3" y="101.9">ราง −</text>
<text x="71.2" y="127">ราง −</text>
<text x="160.3" y="127">ราง −</text>
</g>
<g font-size="3.2" fill="#fff">
<text x="116.7" y="46.6">USB</text>
<text x="97.2" y="51.6">3</text>
<text x="139.1" y="51.6">38</text>
<text x="139.1" y="56.6">37</text>
<text x="139.1" y="61.6">36</text>
<text x="97.2" y="76.7">8</text>
<text x="139.1" y="76.7">33</text>
<text x="96.3" y="101.9">13</text>
<text x="113.8" y="99.2">RP2350</text>
<text x="139.1" y="101.9">28</text>
<text x="96.3" y="127">18</text>
<text x="139.1" y="127">23</text>
</g>
</svg>
